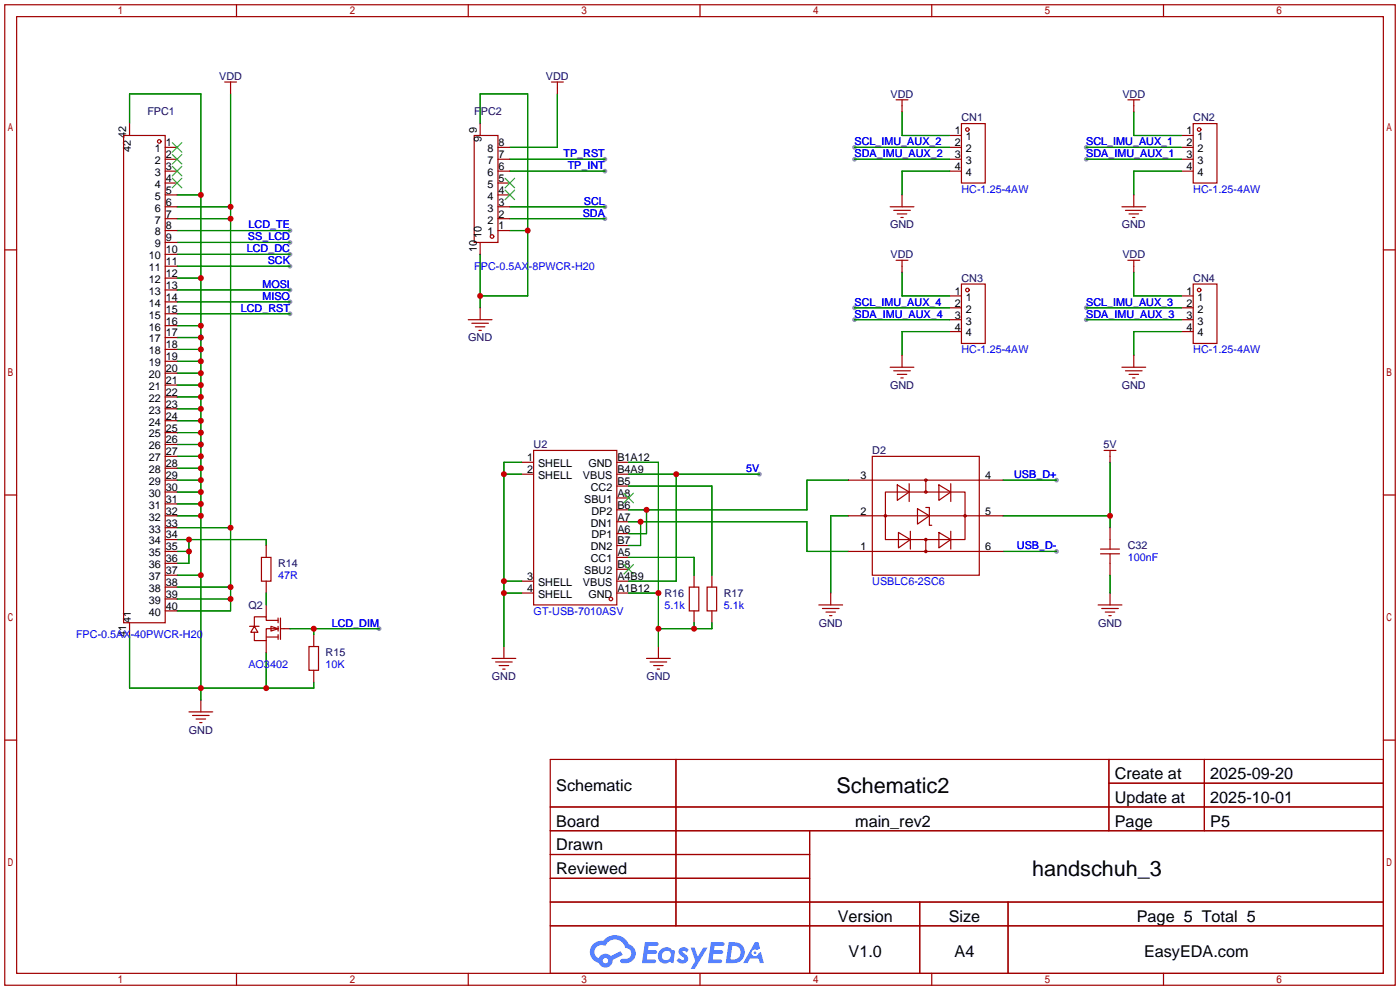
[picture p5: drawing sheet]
<svg xmlns="http://www.w3.org/2000/svg" width="299mm" height="212mm" viewBox="0 0 299 212" stroke-linecap="round" stroke-linejoin="round" font-family="sans-serif">
<g fill="#999">
<circle cx="162.3" cy="101.3" r=".51"/>
<circle cx="62" cy="49.3" r=".51"/>
<circle cx="62" cy="51.8" r=".51"/>
<circle cx="62" cy="54.4" r=".51"/>
<circle cx="62" cy="56.9" r=".51"/>
<circle cx="62" cy="62" r=".51"/>
<circle cx="62" cy="64.5" r=".51"/>
<circle cx="62" cy="67.1" r=".51"/>
<circle cx="81" cy="134.4" r=".51"/>
<circle cx="129.3" cy="34" r=".51"/>
<circle cx="129.3" cy="36.6" r=".51"/>
<circle cx="129.3" cy="44.2" r=".51"/>
<circle cx="129.3" cy="46.7" r=".51"/>
<circle cx="225.8" cy="102.6" r=".51"/>
<circle cx="225.8" cy="117.9" r=".51"/>
<circle cx="182.6" cy="68.3" r=".51"/>
<circle cx="182.6" cy="65.8" r=".51"/>
<circle cx="232.2" cy="65.8" r=".51"/>
<circle cx="232.2" cy="68.3" r=".51"/>
<circle cx="232.2" cy="34" r=".51"/>
<circle cx="232.2" cy="31.5" r=".51"/>
<circle cx="182.6" cy="34" r=".51"/>
<circle cx="182.6" cy="31.5" r=".51"/>
</g>
<g fill="none" stroke="#a10000" stroke-width=".25">
<path d="M1 1h297.2v209.6h-297.2zM3.6 3.6h292.1v204.4h-292.1zM50.5 1v2.6M100.1 1v2.6M149.6 1v2.6M199.1 1v2.6M248.7 1v2.6M1 53.4h2.6M295.7 53.4h2.5M1 105.8h2.6M295.7 105.8h2.5M1 158.2h2.6"/>
<path d="M295.7 158.2h2.5M117.6 162.3h178.1v45.7h-178.1zM117.6 172.5h178.1M117.6 177.5h178.1M144.5 162.3v35.6M173 177.5v30.5M237 162.3v15.2M237 167.4h58.7M257.4 162.3v15.2M117.6 182.6h55.4M117.6 192.8h178.1M117.6 187.7h55.4"/>
<path d="M117.6 197.9h178.1M196.6 192.8v15.2M215.4 192.8v15.2M50.5 208v2.6M100.1 208v2.6M149.6 208v2.6M199.1 208v2.6M248.7 208v2.6"/>
</g>
<g fill="#5487ff">
<path d="M145.3 202.7a1.3 1.3 0 0 1 1.9 .3l-.4 .6a.54 .54 0 0 0-.9-.2l.1 .2a1.34 1.34 0 0 1 .9 1.8 1.47 1.47 0 0 1-2.3-.1l.5-.6 .8 .5a.31 .31 0 0 0 .4-.3 .31 .31 0 0 0-.3-.4 1.12 1.12 0 0 1-.7-1.8z"/>
<path d="M147.6 202.5h.9l.6 2 1.2-2h.9l-2.7 4.6h-.9l1-1.7z"/>
<path d="M137.8 201.4h1.7a1.31 1.31 0 0 1 1.2 .2 .4 .4 0 0 1-.3 .5l-1.8 .1-.1 .9h1.6a.4 .4 0 0 1 .4 .4 .4 .4 0 0 1-.5 .4h-1.6l-.2 1.2h1.4a.46 .46 0 0 1 .5 0 .46 .46 0 0 1 .1 .5l-.4 .2h-2.6z"/>
<path d="M151.9 201.4h1.7a1.32 1.32 0 0 1 1.2 .2 .39 .39 0 0 1-.3 .5l-1.8 .1-.1 .9h1.6a.4 .4 0 0 1 .4 .4 .4 .4 0 0 1-.4 .4h-1.7l-.2 1.2h1.4a.46 .46 0 0 1 .5 0 .46 .46 0 0 1 .1 .5l-.4 .2h-2.6z"/>
<path d="M161.3 201.4h.8l.3 1.3-.6 .4a.75 .75 0 0 0-1.1 .3 .75 .75 0 0 0 .5 1 .75 .75 0 0 0 .9-.7l.5-.2 .6 2.3h-.8l-.3-.9h-1.8l-.5 .9h-1z"/>
<path d="M155.7 201.4l-.6 4.4h1.5a2.27 2.27 0 0 0 2.6-2.2 2.27 2.27 0 0 0-2.7-2.2zM156.5 202.1a1.5 1.5 0 0 1 1.8 1.6 1.5 1.5 0 0 1-1.9 1.4h-.3z"/>
<path d="M141.2 203a1.6 1.6 0 0 0-.3 2.3 1.6 1.6 0 0 0 2.3 .2l.7 .3 .3-2.4-.1-.3-.5-.1a1.58 1.58 0 0 0-2.4 0zM141.8 203.5a.98 .98 0 0 1 1.6 .4 .98 .98 0 0 1-1.1 1.3 .94 .94 0 0 1-.9-.7 .94 .94 0 0 1 .4-1z"/>
<path d="M126.8 201.8a2.37 2.37 0 0 0 1.1 4 1.54 1.54 0 0 0 1.8 1 1.54 1.54 0 0 0 1.2-1.6l2.2-1.1-.5-.8-2 1a1.57 1.57 0 0 0-2.7 .5 1.5 1.5 0 0 1-.7-2.1 1.5 1.5 0 0 1 2.2-.5 2.23 2.23 0 0 1 2.3-1.4 2.23 2.23 0 0 1 2 1.8 1.16 1.16 0 0 1 1.2 1.1 1.16 1.16 0 0 1-1.1 1.2h-.7a.47 .47 0 0 0-.5 .4 .47 .47 0 0 0 .4 .5 2.17 2.17 0 0 0 2.5-.9 2.17 2.17 0 0 0-.3-2.7l-.8-.4a3.2 3.2 0 0 0-5.5-.7l-1.1 .1zM128.8 205.3a.6 .6 0 0 1 1.2 0 .6 .6 0 0 1-1.2 0z"/>
<circle cx="161.4" cy="203.6" r=".28"/>
</g>
<g fill="none" stroke="#a10000" stroke-width=".25">
<path d="M48 17.5h2.5M49.3 17.5v2.6M117.9 17.5h2.5M119.1 17.5v2.6M26.4 29h8.9v104.1h-8.9zM27.7 26.4v2.6M35.3 39.1h2.5M35.3 36.6h2.5M35.3 34h2.5M35.3 31.5h2.5M101.3 29h5.1v22.8h-5.1zM102.6 26.4v2.6"/>
<path d="M106.4 39.1h2.6M106.4 36.6h2.6M106.4 34h2.6M106.4 31.5h2.6M191.5 21.3h2.6M192.8 21.3v2.6M202.9 36.6h2.6M202.9 34h2.6M202.9 31.5h2.6M202.9 29h2.6M205.5 26.4h5.1v12.7h-5.1zM241 21.3h2.6"/>
<path d="M242.3 21.3v2.6M252.5 36.6h2.5M252.5 34h2.5M252.5 31.5h2.5M252.5 29h2.5M255 26.4h5.1v12.7h-5.1zM35.3 59.4h2.5M35.3 56.9h2.5M35.3 54.4h2.5M35.3 51.8h2.5M35.3 49.3h2.5M35.3 46.7h2.5"/>
<path d="M35.3 44.2h2.5M35.3 41.7h2.5M102.6 51.8v2.6M106.4 49.3h2.6M106.4 46.7h2.6M106.4 44.2h2.6M106.4 41.7h2.6M190.2 44.2h5.1M191 45h3.6M191.5 55.6h2.6M191.8 45.7h2M192.5 46.5h.5"/>
<path d="M192.8 41.7v2.5M192.8 55.6v2.6M239.8 44.2h5.1M240.5 45h3.6M241 55.6h2.6M241.3 45.7h2M242.1 46.5h.5M242.3 41.7v2.5M242.3 55.6v2.6M35.3 79.8h2.5M35.3 77.2h2.5M35.3 74.7h2.5"/>
<path d="M35.3 72.1h2.5M35.3 69.6h2.5M35.3 67.1h2.5M35.3 64.5h2.5M35.3 62h2.5M100.1 68.3h5.1M100.8 69.1h3.6M101.6 69.8h2M102.4 70.6h.5M102.6 65.8v2.5M190.2 78.5h5.1M191 79.2h3.6"/>
<path d="M192.8 75.9v2.6M202.9 68.3h2.6M202.9 63.2h2.6M202.9 65.8h2.6M202.9 70.9h2.6M205.5 60.7h5.1v12.7h-5.1zM239.8 78.5h5.1M240.5 79.2h3.6M242.3 75.9v2.6M252.5 68.3h2.5M252.5 63.2h2.5M252.5 65.8h2.5"/>
<path d="M252.5 70.9h2.5M255 60.7h5.1v12.7h-5.1zM35.3 97.5h2.5M35.3 95h2.5M35.3 92.5h2.5M35.3 89.9h2.5M35.3 87.4h2.5M35.3 84.8h2.5M35.3 82.3h2.5M111.5 98.8h2.5M114 96.3h17.8v33h-17.8zM131.8 98.8h2.6"/>
<path d="M186.4 97.5h22.9v25.4h-22.9zM191.8 80h2M192.5 80.8h.5M236 96.3h2.5M237.2 96.3v2.5M241.3 80h2M242.1 80.8h.5M35.3 117.9h2.5M35.3 115.3h2.5M35.3 112.8h2.5M35.3 110.2h2.5M35.3 107.7h2.5"/>
<path d="M35.3 105.2h2.5M35.3 102.6h2.5M35.3 100.1h2.5M55.9 119.1h2v5.1h-2zM56.9 116.6v2.5M111.5 101.3h2.5M131.8 101.3h2.6M131.8 103.9h2.6M131.8 106.4h2.6M131.8 109h2.6M131.8 111.5h2.6M131.8 114h2.6"/>
<path d="M131.8 116.6h2.6M131.8 119.1h2.6M181.4 117.9h33M181.4 110.2h33M181.4 102.6h33M189.2 105.2h17v10.1h-17zM191.8 103.6l2.5 1.6-2.5 1.7zM192 113.8l2.6 1.5-2.6 1.8zM194.3 103.4v3.8M194.6 113.5v3.8M196.1 108.7l2.5 1.5-2.5 1.8zM197.9 108.5h.7v3.8h.5"/>
<path d="M197.9 102.6v2.6M197.9 115.3v2.6M200.7 113.8l2.5 1.5-2.5 1.8zM200.7 103.6l2.5 1.6-2.5 1.7zM203.2 103.4v3.8M203.2 113.5v3.8M235.2 117.3h4.1M235.2 118.4h4.1M237.2 112.8v4.5M237.2 118.4v4.5M27.7 133.1v2.5M35.3 130.6h2.5"/>
<path d="M35.3 128h2.5M35.3 125.5h2.5M35.3 122.9h2.5M35.3 120.4h2.5M53.3 133.9h2.1M54.4 133.9l.7 1.2h-1.5zM56.9 124.2v2.5M56.9 129.3v2.5M56.9 136.9v2.5M56.9 136.1h2.5M57.9 133.9l1.5 .5-1.5 .5zM59.4 134.4h-2.5v2.5h-2.5v-1.8"/>
<path d="M59.4 132.6h-2.5v-.8h-2.5v2.1M59.4 132.1v1M59.4 133.9v1M59.4 135.6v1.1M59.9 134.4h2.1M59.9 132.1v4.6M66 138.2h2.1v5.1h-2.1zM67.1 135.6v2.6M107.7 138.2v2.5M111.5 126.7h2.5M111.5 124.2h2.5M131.8 126.7h2.6"/>
<path d="M131.8 124.2h2.6M131.8 121.7h2.6M140.7 138.2v2.5M147.3 125.5h2.1v5.1h-2.1zM148.3 122.9v2.6M148.3 130.6v2.5M151.1 125.5h2.1v5.1h-2.1zM152.1 122.9v2.6M152.1 130.6v2.5M175 129.3h5.1M175.8 130h3.5M176.5 130.8h2.1"/>
<path d="M177.3 131.6h.5M177.5 126.7v2.6M234.7 129.3h5.1M235.5 130h3.5M236.2 130.8h2.1M237 131.6h.5M237.2 126.7v2.6M40.4 152.1h5.1M41.1 152.9h3.6M41.9 153.7h2M42.7 154.4h.5M42.9 149.6v2.5"/>
<path d="M67.1 143.3v2.5M105.2 140.7h5M105.9 141.5h3.6M106.7 142.2h2M107.4 143h.5M138.2 140.7h5.1M138.9 141.5h3.6M139.7 142.2h2M140.5 143h.5"/>
<circle cx="34" cy="30.2" r=".38"/>
<circle cx="206.8" cy="27.7" r=".38"/>
<circle cx="256.3" cy="27.7" r=".38"/>
<circle cx="105.2" cy="50.5" r=".38"/>
<circle cx="206.8" cy="62" r=".38"/>
<circle cx="256.3" cy="62" r=".38"/>
<circle cx="189.2" cy="110.2" r=".25"/>
<circle cx="197.9" cy="105.2" r=".25"/>
<circle cx="197.9" cy="102.6" r=".25"/>
<circle cx="197.9" cy="117.9" r=".25"/>
<circle cx="197.9" cy="115.3" r=".25"/>
<circle cx="206.2" cy="110.2" r=".25"/>
<circle cx="130.6" cy="128" r=".38"/>
</g>
<g fill="none" stroke="#3c3" stroke-width=".25">
<path d="M36.8 38.1l2.1 2M36.8 35.6l2.1 2M36.8 33l2.1 2.1M36.8 30.5l2.1 2M38.9 38.1l-2.1 2M38.9 35.6l-2.1 2M38.9 33l-2.1 2.1M38.9 30.5l-2.1 2M107.9 38.1l2.1 2M110 38.1l-2.1 2M107.9 40.6l2.1 2.1M110 40.6l-2.1 2.1"/>
<path d="M133.3 105.4l2.1 2M135.4 105.4l-2.1 2M133.3 120.6l2.1 2.1M135.4 120.6l-2.1 2.1"/>
</g>
<g fill="none" stroke="#008700" stroke-width=".25">
<path d="M27.7 26.4v-6.3h15.2v129.5M49.3 20.1v110.5h-11.5M102.6 26.4v-6.3h10.2v43.1h-10.2M109 34h20.3M109 36.6h20.3M119.1 20.1v11.4h-10.1M182.6 31.5h20.3M182.6 34h20.3M192.8 23.9v5.1h10.1M202.9 36.6h-10.1v5.1M232.2 31.5h20.3M232.2 34h20.3"/>
<path d="M242.3 23.9v5.1h10.2M252.5 36.6h-10.2v5.1M37.8 44.2h11.5M37.8 46.7h11.5M37.8 41.7h5.1M37.8 59.4h5.1M37.8 49.3h24.2M37.8 51.8h24.2M37.8 54.4h24.2M37.8 56.9h24.2M102.6 54.4v11.4M109 44.2h20.3"/>
<path d="M109 46.7h20.3M109 49.3h3.8M192.8 58.2v5h10.1M242.3 58.2v5h10.2M37.8 69.6h5.1M37.8 72.1h5.1M37.8 74.7h5.1M37.8 77.2h5.1M37.8 79.8h5.1M37.8 62h24.2M37.8 64.5h24.2M37.8 67.1h24.2"/>
<path d="M182.6 68.3h20.3M182.6 65.8h20.3M202.9 70.9h-10.1v5M232.2 68.3h20.3M232.2 65.8h20.3M252.5 70.9h-10.2v5M37.8 82.3h5.1M37.8 84.8h5.1M37.8 87.4h5.1M37.8 89.9h5.1M37.8 92.5h5.1M37.8 95h5.1"/>
<path d="M37.8 97.5h5.1M111.5 98.8h-3.8v39.4M134.4 98.8h6.3v39.4M237.2 98.8v14M37.8 102.6h5.1M37.8 117.9h2.6M37.8 112.8h11.5M37.8 100.1h5.1M37.8 105.2h5.1M37.8 107.7h5.1M37.8 110.2h5.1M37.8 115.3h19.1v1.3"/>
<path d="M40.4 115.3v5.1h-2.6M107.7 101.3h3.8M134.4 101.3h27.9M134.4 119.1h13.9v3.8M134.4 103.9h17.7v19M134.4 111.5h38.1v6.4h8.9M136.9 111.5v5.1h-2.5M138.2 109v5h-3.8M144.5 101.3v22.9h-10.1M181.4 102.6h-8.9v6.4h-38.1M181.4 110.2h-3.9v16.5M214.4 102.6h11.4"/>
<path d="M214.4 117.9h11.4M214.4 110.2h22.8M27.7 135.6v11.5h39.4v-1.3M37.8 125.5h11.5M37.8 128h11.5M37.8 122.9h5.1M56.9 126.7v2.6M56.9 139.4v7.7M62 134.4h19M67.1 134.4v1.2M107.7 126.7h3.8M107.7 124.2h3.8"/>
<path d="M134.4 126.7h6.3M148.3 133.1v1.3M152.1 133.1v1.3h-11.4M237.2 122.9v3.8"/>
</g>
<g fill="#c00">
<circle cx="107.7" cy="126.7" r=".63"/>
<circle cx="107.7" cy="124.2" r=".63"/>
<circle cx="107.7" cy="101.3" r=".63"/>
<circle cx="148.3" cy="134.4" r=".63"/>
<circle cx="140.7" cy="134.4" r=".63"/>
<circle cx="140.7" cy="126.7" r=".63"/>
<circle cx="144.5" cy="101.3" r=".63"/>
<circle cx="138.2" cy="109" r=".63"/>
<circle cx="136.9" cy="111.5" r=".63"/>
<circle cx="49.3" cy="44.2" r=".63"/>
<circle cx="49.3" cy="46.7" r=".63"/>
<circle cx="49.3" cy="112.8" r=".63"/>
<circle cx="49.3" cy="125.5" r=".63"/>
<circle cx="49.3" cy="128" r=".63"/>
<circle cx="42.9" cy="41.7" r=".63"/>
<circle cx="42.9" cy="59.4" r=".63"/>
<circle cx="42.9" cy="69.6" r=".63"/>
<circle cx="42.9" cy="72.1" r=".63"/>
<circle cx="42.9" cy="74.7" r=".63"/>
<circle cx="42.9" cy="77.2" r=".63"/>
<circle cx="42.9" cy="79.8" r=".63"/>
<circle cx="42.9" cy="82.3" r=".63"/>
<circle cx="42.9" cy="84.8" r=".63"/>
<circle cx="42.9" cy="87.4" r=".63"/>
<circle cx="42.9" cy="89.9" r=".63"/>
<circle cx="42.9" cy="92.5" r=".63"/>
<circle cx="42.9" cy="95" r=".63"/>
<circle cx="42.9" cy="97.5" r=".63"/>
<circle cx="42.9" cy="100.1" r=".63"/>
<circle cx="42.9" cy="102.6" r=".63"/>
<circle cx="42.9" cy="105.2" r=".63"/>
<circle cx="42.9" cy="107.7" r=".63"/>
<circle cx="42.9" cy="110.2" r=".63"/>
<circle cx="42.9" cy="122.9" r=".63"/>
<circle cx="42.9" cy="147.1" r=".63"/>
<circle cx="56.9" cy="147.1" r=".63"/>
<circle cx="40.4" cy="115.3" r=".63"/>
<circle cx="40.4" cy="117.9" r=".63"/>
<circle cx="67.1" cy="134.4" r=".63"/>
<circle cx="102.6" cy="63.2" r=".63"/>
<circle cx="112.8" cy="49.3" r=".63"/>
<circle cx="237.2" cy="110.2" r=".63"/>
</g>
<g font-size="4.6">
<text x="178.8" y="169.4">Schematic2</text>
<text x="220.6" y="187.2">handschuh_3</text>
</g>
<g font-size="3.5">
<text x="238.3" y="166.5">Create at</text>
<text x="258.7" y="166.5">2025-09-20</text>
<text x="118.9" y="169.1">Schematic</text>
<text x="238.3" y="171.6">Update at</text>
<text x="258.7" y="171.6">2025-10-01</text>
<text x="118.9" y="176.7">Board</text>
<text x="182.8" y="176.7">main_rev2</text>
<text x="238.3" y="176.7">Page</text>
<text x="258.7" y="176.7">P5</text>
<text x="118.9" y="181.8">Drawn</text>
<text x="118.9" y="186.8">Reviewed</text>
<text x="179.1" y="197">Version</text>
<text x="202.8" y="197">Size</text>
<text x="243" y="197">Page 5 Total 5</text>
<text x="181.4" y="204.6">V1.0</text>
<text x="204" y="204.6">A4</text>
<text x="244.5" y="204.6">EasyEDA.com</text>
</g>
<g font-size="2.3" fill="#000080">
<text x="46.8" y="17.1">VDD</text>
<text x="116.7" y="17.1">VDD</text>
<text x="190.3" y="20.9">VDD</text>
<text x="239.9" y="20.9">VDD</text>
<text x="31.5" y="24.7">FPC1</text>
<text x="101.3" y="24.7">FPC2</text>
<text x="205.5" y="26">CN1</text>
<text x="255" y="26">CN2</text>
<text x="190.2" y="48.8">GND</text>
<text x="239.8" y="48.8">GND</text>
<text x="190.3" y="55.2">VDD</text>
<text x="239.9" y="55.2">VDD</text>
<text x="205.5" y="60.2">CN3</text>
<text x="255" y="60.2">CN4</text>
<text x="100.1" y="72.9">GND</text>
<text x="190.2" y="83.1">GND</text>
<text x="239.8" y="83.1">GND</text>
<text x="114" y="95.8">U2</text>
<text x="235.8" y="95.8">5V</text>
<text x="186.4" y="97.1">D2</text>
<text x="241" y="117.4">C32</text>
<text x="59.4" y="121.2">R14</text>
<text x="53.1" y="130.1">Q2</text>
<text x="142" y="127.6">R16</text>
<text x="154.7" y="127.6">R17</text>
<text x="175" y="133.9">GND</text>
<text x="234.7" y="133.9">GND</text>
<text x="69.6" y="140.3">R15</text>
<text x="105.1" y="145.3">GND</text>
<text x="138.2" y="145.3">GND</text>
<text x="40.4" y="156.8">GND</text>
</g>
<g font-size="2.3">
<text x="27" y="29.4" transform="rotate(-90 27 29.4)">42</text>
<text x="101.9" y="28.5" transform="rotate(-90 101.9 28.5)">9</text>
<text x="204.1" y="28.7">1</text>
<text x="206.4" y="30">1</text>
<text x="253.6" y="28.7">1</text>
<text x="256" y="30">1</text>
<text x="28" y="32.5" transform="rotate(-90 28 32.5)">42</text>
<text x="33.1" y="35.1">2</text>
<text x="33.1" y="32.5">1</text>
<text x="35.4" y="33.8">2</text>
<text x="35.4" y="31.3">1</text>
<text x="102.9" y="30.3" transform="rotate(-90 102.9 30.3)">9</text>
<text x="104.2" y="35.1">7</text>
<text x="104.2" y="32.5">8</text>
<text x="106.6" y="33.8">7</text>
<text x="106.6" y="31.3">8</text>
<text x="204.1" y="31.3">2</text>
<text x="204.1" y="33.8">3</text>
<text x="206.4" y="32.5">2</text>
<text x="206.4" y="35.1">3</text>
<text x="253.6" y="31.3">2</text>
<text x="253.6" y="33.8">3</text>
<text x="256" y="32.5">2</text>
<text x="256" y="35.1">3</text>
<text x="33.1" y="40.2">4</text>
<text x="33.1" y="37.6">3</text>
<text x="35.4" y="41.4">5</text>
<text x="35.4" y="38.9">4</text>
<text x="35.4" y="36.3">3</text>
<text x="104.2" y="40.2">5</text>
<text x="104.2" y="37.6">6</text>
<text x="106.6" y="41.4">4</text>
<text x="106.6" y="38.9">5</text>
<text x="106.6" y="36.3">6</text>
<text x="204.1" y="36.3">4</text>
<text x="206.4" y="37.6">4</text>
<text x="253.6" y="36.3">4</text>
<text x="256" y="37.6">4</text>
<text x="33.1" y="47.8">7</text>
<text x="33.1" y="45.2">6</text>
<text x="33.1" y="42.7">5</text>
<text x="35.4" y="46.5">7</text>
<text x="35.4" y="44">6</text>
<text x="104.2" y="47.8">2</text>
<text x="104.2" y="45.2">3</text>
<text x="104.2" y="42.7">4</text>
<text x="106.6" y="46.5">2</text>
<text x="106.6" y="44">3</text>
<text x="33.1" y="52.9">9</text>
<text x="33.1" y="50.3">8</text>
<text x="35.4" y="51.6">9</text>
<text x="35.4" y="49">8</text>
<text x="101.9" y="53.9" transform="rotate(-90 101.9 53.9)">10</text>
<text x="102.9" y="50.8" transform="rotate(-90 102.9 50.8)">10</text>
<text x="104.2" y="50.3">1</text>
<text x="106.6" y="49">1</text>
<text x="31.8" y="57.9">11</text>
<text x="31.8" y="55.4">10</text>
<text x="35.4" y="59.2">12</text>
<text x="35.4" y="56.7">11</text>
<text x="35.4" y="54.1">10</text>
<text x="31.8" y="65.6">14</text>
<text x="31.8" y="63">13</text>
<text x="31.8" y="60.5">12</text>
<text x="35.4" y="64.3">14</text>
<text x="35.4" y="61.7">13</text>
<text x="204.1" y="63">1</text>
<text x="204.1" y="65.6">2</text>
<text x="206.4" y="64.3">1</text>
<text x="253.6" y="63">1</text>
<text x="253.6" y="65.6">2</text>
<text x="256" y="64.3">1</text>
<text x="31.8" y="70.6">16</text>
<text x="31.8" y="68.1">15</text>
<text x="35.4" y="71.9">17</text>
<text x="35.4" y="69.4">16</text>
<text x="35.4" y="66.8">15</text>
<text x="204.1" y="68.1">3</text>
<text x="204.1" y="70.6">4</text>
<text x="206.4" y="66.8">2</text>
<text x="206.4" y="69.4">3</text>
<text x="206.4" y="71.9">4</text>
<text x="253.6" y="68.1">3</text>
<text x="253.6" y="70.6">4</text>
<text x="256" y="66.8">2</text>
<text x="256" y="69.4">3</text>
<text x="256" y="71.9">4</text>
<text x="31.8" y="75.7">18</text>
<text x="31.8" y="73.2">17</text>
<text x="35.4" y="77">19</text>
<text x="35.4" y="74.4">18</text>
<text x="31.8" y="83.3">21</text>
<text x="31.8" y="80.8">20</text>
<text x="31.8" y="78.3">19</text>
<text x="35.4" y="82.1">21</text>
<text x="35.4" y="79.5">20</text>
<text x="31.8" y="88.4">23</text>
<text x="31.8" y="85.9">22</text>
<text x="35.4" y="89.7">24</text>
<text x="35.4" y="87.1">23</text>
<text x="35.4" y="84.6">22</text>
<text x="31.8" y="93.5">25</text>
<text x="31.8" y="91">24</text>
<text x="35.4" y="94.8">26</text>
<text x="35.4" y="92.2">25</text>
<text x="31.8" y="101.1">28</text>
<text x="31.8" y="98.6">27</text>
<text x="31.8" y="96">26</text>
<text x="35.4" y="99.8">28</text>
<text x="35.4" y="97.3">27</text>
<text x="112.6" y="101.1">2</text>
<text x="112.6" y="98.6">1</text>
<text x="115" y="99.8">SHELL</text>
<text x="125.8" y="99.8">GND</text>
<text x="132" y="98.6">B1A12</text>
<text x="132" y="101.1">B4A9</text>
<text x="31.8" y="106.2">30</text>
<text x="31.8" y="103.7">29</text>
<text x="35.4" y="107.5">31</text>
<text x="35.4" y="104.9">30</text>
<text x="35.4" y="102.4">29</text>
<text x="115" y="102.4">SHELL</text>
<text x="124.6" y="102.4">VBUS</text>
<text x="124.9" y="107.5">SBU1</text>
<text x="126.3" y="104.9">CC2</text>
<text x="132" y="103.7">B5</text>
<text x="132" y="106.2">A8</text>
<text x="183.9" y="102.4">3</text>
<text x="210.6" y="102.4">4</text>
<text x="31.8" y="113.8">33</text>
<text x="31.8" y="111.3">32</text>
<text x="31.8" y="108.7">31</text>
<text x="35.4" y="112.5">33</text>
<text x="35.4" y="110">32</text>
<text x="126.3" y="112.5">DN1</text>
<text x="126.4" y="110">DP2</text>
<text x="132" y="108.7">B6</text>
<text x="132" y="111.3">A7</text>
<text x="132" y="113.8">A6</text>
<text x="183.9" y="110">2</text>
<text x="210.6" y="110">5</text>
<text x="31.8" y="118.9">35</text>
<text x="31.8" y="116.4">34</text>
<text x="35.4" y="117.6">35</text>
<text x="35.4" y="115.1">34</text>
<text x="126.3" y="117.6">DN2</text>
<text x="126.4" y="115.1">DP1</text>
<text x="132" y="116.4">B7</text>
<text x="132" y="118.9">A5</text>
<text x="183.9" y="117.6">1</text>
<text x="210.6" y="117.6">6</text>
<text x="31.8" y="124">37</text>
<text x="31.8" y="121.4">36</text>
<text x="35.4" y="125.2">38</text>
<text x="35.4" y="122.7">37</text>
<text x="35.4" y="120.2">36</text>
<text x="112.6" y="124">3</text>
<text x="115" y="125.2">SHELL</text>
<text x="124.6" y="125.2">VBUS</text>
<text x="124.9" y="122.7">SBU2</text>
<text x="126.3" y="120.2">CC1</text>
<text x="132" y="121.4">B8</text>
<text x="132" y="124">A4B9</text>
<text x="31.8" y="131.6">40</text>
<text x="31.8" y="129.1">39</text>
<text x="31.8" y="126.5">38</text>
<text x="35.4" y="130.3">40</text>
<text x="35.4" y="127.8">39</text>
<text x="112.6" y="126.5">4</text>
<text x="115" y="127.8">SHELL</text>
<text x="125.8" y="127.8">GND</text>
<text x="132" y="126.5">A1B12</text>
<text x="27" y="136.2" transform="rotate(-90 27 136.2)">41</text>
<text x="28" y="133.1" transform="rotate(-90 28 133.1)">41</text>
</g>
<g font-size="2.3" fill="#00f">
<text x="120.4" y="33.6">TP_RST</text>
<text x="182.6" y="33.6">SDA_IMU_AUX_2</text>
<text x="182.6" y="31">SCL_IMU_AUX_2</text>
<text x="232.2" y="33.6">SDA_IMU_AUX_1</text>
<text x="232.2" y="31">SCL_IMU_AUX_1</text>
<text x="121.3" y="36.1">TP_INT</text>
<text x="205.5" y="41.2">HC-1.25-4AW</text>
<text x="255" y="41.2">HC-1.25-4AW</text>
<text x="124.5" y="46.3">SDA</text>
<text x="124.8" y="43.7">SCL</text>
<text x="52.7" y="53.9">LCD_DC</text>
<text x="53" y="51.4">SS_LCD</text>
<text x="53.1" y="48.8">LCD_TE</text>
<text x="57.2" y="56.4">SCK</text>
<text x="101.3" y="57.7">FPC-0.5AX-8PWCR-H20</text>
<text x="56.1" y="61.5">MOSI</text>
<text x="56.1" y="64.1">MISO</text>
<text x="182.6" y="65.3">SCL_IMU_AUX_4</text>
<text x="232.2" y="65.3">SCL_IMU_AUX_3</text>
<text x="51.5" y="66.6">LCD_RST</text>
<text x="182.6" y="67.9">SDA_IMU_AUX_4</text>
<text x="232.2" y="67.9">SDA_IMU_AUX_3</text>
<text x="205.5" y="75.5">HC-1.25-4AW</text>
<text x="255" y="75.5">HC-1.25-4AW</text>
<text x="159.5" y="100.9">5V</text>
<text x="216.8" y="102.2">USB_D+</text>
<text x="217.3" y="117.4">USB_D-</text>
<text x="241" y="119.9">100nF</text>
<text x="59.4" y="123.7">47R</text>
<text x="186.4" y="125">USBLC6-2SC6</text>
<text x="114" y="131.4">GT-USB-7010ASV</text>
<text x="142" y="130.1">5.1k</text>
<text x="154.7" y="130.1">5.1k</text>
<text x="16.3" y="136.4">FPC-0.5AX-40PWCR-H20</text>
<text x="70.9" y="133.9">LCD_DIM</text>
<text x="53.1" y="142.8">AO3402</text>
<text x="69.6" y="142.8">10K</text>
</g>
</svg>
